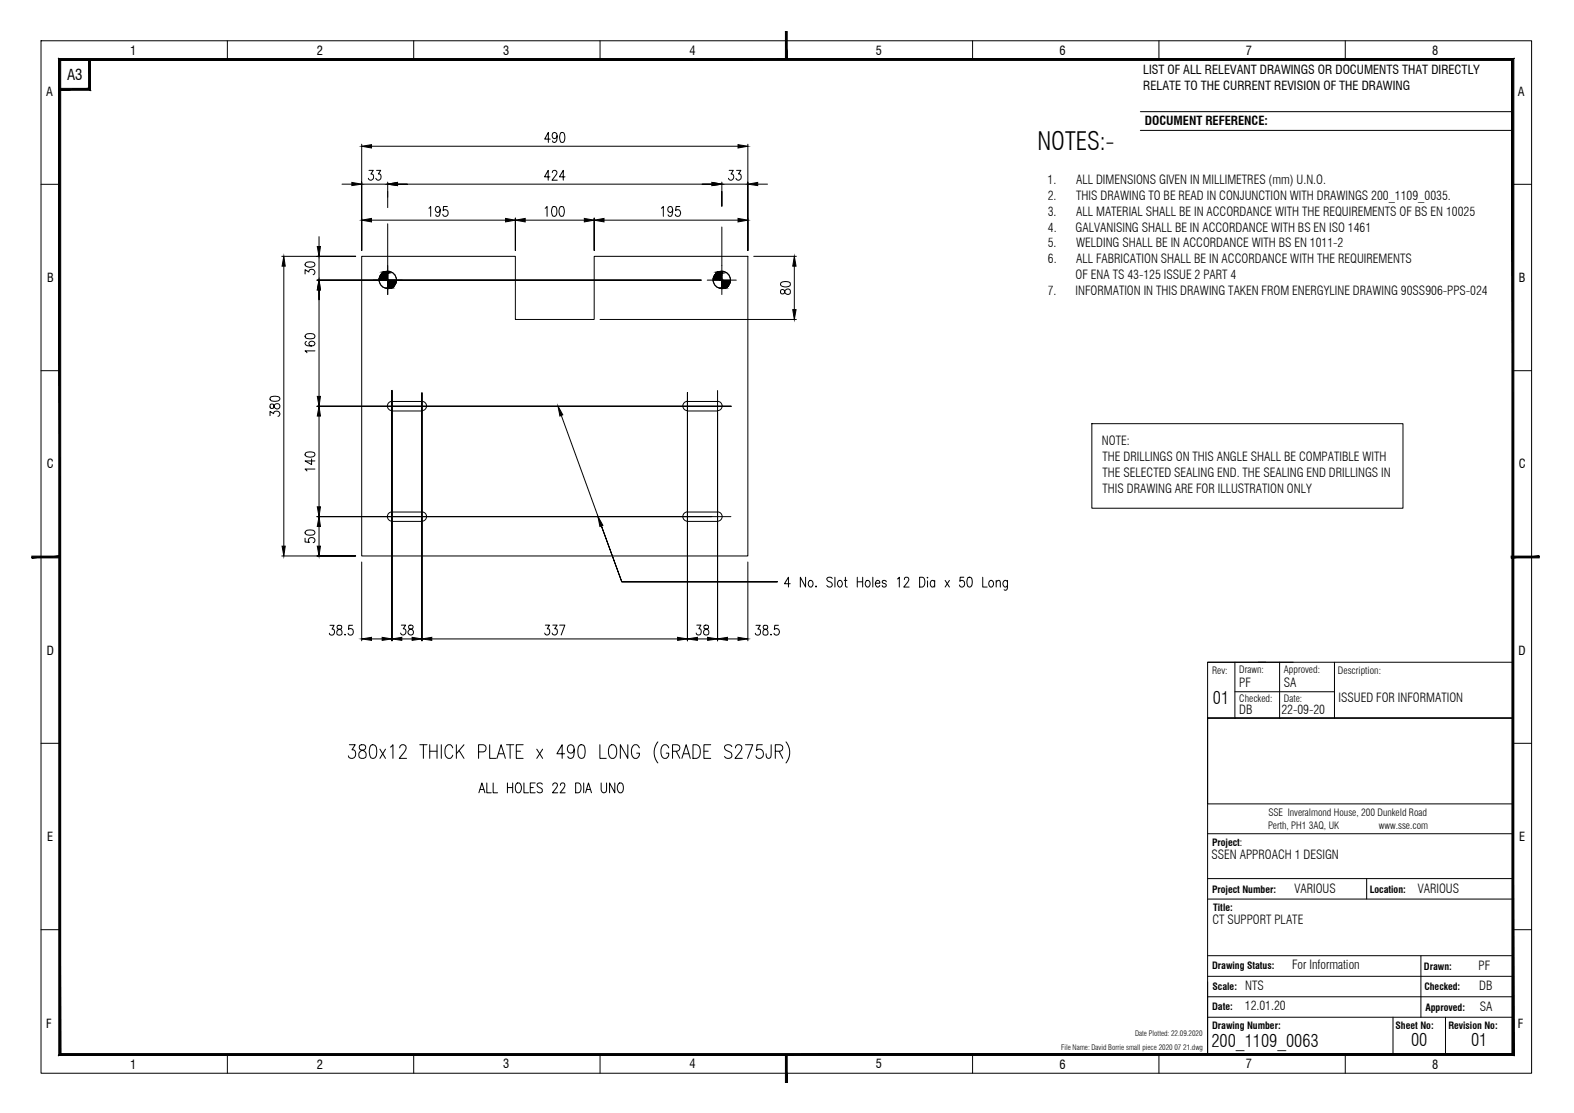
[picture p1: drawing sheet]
<svg xmlns="http://www.w3.org/2000/svg" width="420mm" height="297mm" viewBox="0 0 420 297" stroke-linecap="round" stroke-linejoin="round" font-family="sans-serif">
<!-- layer: Border -->
<g fill="none" stroke="#000" stroke-width=".27">
<path d="M304.4 29.8h99.4M304.4 34.8h99.4M322.4 176.7h81.4M345.2 176.7h-22.8v14.9h81.4h-81.4v89.8h81.4M356.2 176.7v14.9M403.8 213.5v18.1M322.4 222.5h81.4M322.4 234.5h81.4M322.4 239.9h81.4M364.8 234.5v5.4M322.4 255.1h81.4M379.3 255.1v16.4"/>
<path d="M322.4 260.6h81.4M322.4 266h81.4M322.4 271.5h81.4M371.8 271.5v9.9M385.9 271.5v9.9"/>
</g>
<!-- layer: Border Grid -->
<g fill="none" stroke="#000" stroke-width=".27">
<path d="M11 10.9h397.8v275.5h-397.8zM60.7 10.9v5M110.4 10.9v5M160.2 10.9v5M259.6 10.9v5M309.4 10.9v5M359.1 10.9v5M11 49.2h4.9M403.8 49.2h5M11 98.9h4.9M403.8 98.9h5M11 198.4h4.9"/>
<path d="M403.8 198.4h5M11 248.1h4.9M403.8 248.1h5M60.7 281.4v5M110.4 281.4v5M160.2 281.4v5M259.6 281.4v5M309.4 281.4v5M359.1 281.4v5"/>
</g>
<!-- layer: Border -->
<g fill="#000" stroke="#000" stroke-width=".27">
<path d="M15.7 15.6l.5 .5 387.9-.5zM16.2 16.1l387.9-.5-.5 .5zM404.1 15.6l-.5 .5 .5 265.6zM403.6 16.1l.5 265.6-.5-.5zM15.7 281.7h388.4l-.5-.5zM16.2 281.2h387.4l-387.9 .5zM15.7 15.6v266.1l.5-.5zM15.7 15.6l.5 .5v265.1z"/>
<path d="M15.9 23.6v.5l7.8-.5zM15.9 24.1l7.8-.5 .5 .5zM23.7 15.9v7.7l.5 .5zM23.7 15.9h.5v8.2z"/>
</g>
<!-- layer: 0 -->
<g fill="#000" stroke="#000" stroke-width=".27">
<path d="M209.7 8.4v7.5h.4zM209.7 8.4h.4v7.5z"/>
<path d="M8.5 148.9h7.4v-.5zM8.5 148.4h7.4l-7.4 .5z"/>
<path d="M403.4 148.9h7.5v-.5zM403.4 148.4h7.5l-7.5 .5z"/>
<path d="M209.7 281.4v7.5h.4zM209.7 281.4h.4v7.5z"/>
</g>
<path d="M329.6 176.7v14.9M335.9 176.7h2M341.6 176.7v14.9M403.8 176.7v14.9M322.4 191.6h81.4v22.9h-81.4zM329.6 184.6h26.6" fill="none" stroke="#000" stroke-width=".27"/>
<!-- layer: PDF24_Text -->
<g fill="none" stroke="#000" stroke-width=".27">
<path d="M93.2 198.8h1.6l-.8 1.3a1.12 1.12 0 0 1 .9 1.6 1.12 1.12 0 0 1-1.8 .4l-.1-.4M96 198.9a.79 .79 0 0 0 .3 1.2 1.21 1.21 0 0 1 1.4 .8 1.21 1.21 0 0 1-.6 1.5 1.08 1.08 0 0 1-1.4-.8 1.08 1.08 0 0 1 .9-1.3l.6-.2a.71 .71 0 0 0 .4-.7 .71 .71 0 0 0-.5-.6zM99 198.9l.7-.1a1.63 1.63 0 0 1 .9 2l-.2 .9-.3 .5-.7 .2a1.91 1.91 0 0 1-.8-2.1zM101.4 199.9l1.5 2.5M102.9 199.9l-1.5 2.5M104.2 199.4l.7-.6v3.6M106.7 199.6l.3-.7 .8-.1a.89 .89 0 0 1 .5 1.3l-1.7 2.3h1.9M112 198.8h2M113 198.8v3.6M114.7 198.8v3.6M116.7 198.8v3.6M117.8 198.8v3.6"/>
<path d="M120.8 199.6l-.6-.8a1.25 1.25 0 0 0-1.4 1.3 2.11 2.11 0 0 0 .8 2.3l.9-.2 .3-.7M121.8 198.8v3.6M123.9 198.8l-2.1 2.4M130.7 198.8v3.6h1.7M135.2 198.8h1.9M136.2 198.8v3.6M139.6 198.8h-1.8v3.6h1.8M143.3 199.9l1.6 2.5M144.9 199.9l-1.6 2.5M153.3 199.9l-.2 .6a.86 .86 0 0 1-.7 .5 .86 .86 0 0 1-.8-.5 1.06 1.06 0 0 1 0-1.3 1.06 1.06 0 0 1 1.3-.3 3.3 3.3 0 0 1 0 3.3l-.7 .2-.5-.2-.1-.3M154.7 198.9a.89 .89 0 0 1 1.4 .5 4.1 4.1 0 0 1-.3 2.8l-.7 .2a1.71 1.71 0 0 1-.9-2.1l.2-.9zM160.1 198.8v3.6h1.7"/>
<path d="M162.9 198.9a1.14 1.14 0 0 1 1.3 .1 1.14 1.14 0 0 1 .4 1.1 2.11 2.11 0 0 1-.8 2.3 1.17 1.17 0 0 1-1.4-1.4 2.61 2.61 0 0 1 .5-2.1zM167.6 198.8v3.6l-2-3.6v3.6M170.7 199.6a1 1 0 0 0-1-.9 1 1 0 0 0-1 .9 2.23 2.23 0 0 0 .7 2.8 1.09 1.09 0 0 0 1.3-1.4h-.7M175.6 198a4.5 4.5 0 0 0 0 5.6M178.5 199.6a.98 .98 0 0 0-1-.9 .98 .98 0 0 0-.9 .9 2.23 2.23 0 0 0 .7 2.8 1.08 1.08 0 0 0 1.2-1.4h-.7M185 198.8h1a2.13 2.13 0 0 1 0 3.6h-1zM189.7 198.8h-1.8v3.6h1.8M195.4 199.3a1.04 1.04 0 0 0-1.1-.6 1.04 1.04 0 0 0-.9 .9l.3 .5 1.1 .6a.92 .92 0 0 1 .5 1.1 .92 .92 0 0 1-1.2 .6l-.7-.5M196.3 199.6v-.2a.88 .88 0 0 1 1.2-.6 .88 .88 0 0 1 .4 1.3l-1.7 2.3h1.9M199 198.8h1.9l-1.4 3.6M203.5 198.8h-1.4l-.1 1.5a1.08 1.08 0 0 1 1.3-.2 1.08 1.08 0 0 1 .5 1.3 1.02 1.02 0 0 1-.9 1 1.02 1.02 0 0 1-1.1-.7M205.9 198.8l-.2 3.3a.64 .64 0 0 1-1.1 0l-.1-.9"/>
<path d="M209.8 198a4.5 4.5 0 0 1 0 5.6M114.7 200.5h2M122.5 200.3l1.4 2.1M127.7 200.7h1.3a.98 .98 0 0 0 .8-1 .98 .98 0 0 0-.8-.9h-1.3v3.6M127.8 211.6l.8-2.6 .8 2.6M128.2 210.7h.9M129.9 209v2.6h1.2M131.6 209v2.6h1.2M132.7 202.4l1.1-3.6 1.1 3.6M133 201.2h1.5M135.5 209v2.6M135.5 210.2h1.3"/>
<path d="M136.8 209v2.6M137.8 200.5h1.2M138 209.1l.2-.1a.9 .9 0 0 1 1 .9l-.1 1a.7 .7 0 0 1-1.1 .6l-.4-.9 .1-1zM139.9 209v2.6h1.2M141.5 210.2h.9M142.9 209h-1.4v2.6h1.4M144.8 209.3a.75 .75 0 0 0-.8-.4 .75 .75 0 0 0-.6 .7l.2 .3 1 .6 .2 .7a.84 .84 0 0 1-1.4 0M147.6 209.6v-.4a.66 .66 0 0 1 1-.1l.2 .3a2.77 2.77 0 0 1-1.3 2.2h1.4M149.6 209.6l.4-.6h.4l.4 .4a2.84 2.84 0 0 1-1.3 2.2h1.4M150.7 201.2h-2l1.4-2.4v3.6M153.7 209h.7a1.52 1.52 0 0 1 0 2.6h-.7zM155.8 209v2.6"/>
<path d="M156.3 211.6l.8-2.6 .8 2.6M156.6 210.7h1M160.5 209v1.8l.1 .4a.68 .68 0 0 0 1.2 0l.1-2.2M164.1 209v2.6l-1.4-2.6v2.6M165.2 209.1l.2-.1a.85 .85 0 0 1 1 .9v.7a.83 .83 0 0 1-.8 1 .83 .83 0 0 1-.8-1v-.7zM179.5 200.5h1.2a.88 .88 0 0 0 .8-.9 .88 .88 0 0 0-.8-.8h-1.2v3.6M180.5 200.5l1 1.9M182 202.4l1.2-3.6 1.1 3.6M182.4 201.2h1.5M187.9 200.5h1.1M207 200.5h1.3a.89 .89 0 0 0 .7-.9 .89 .89 0 0 0-.7-.8h-1.3v3.6M208 200.5l.9 1.9"/>
</g>
<!-- layer: PDF24_EL-Steel -->
<g fill="none" stroke="#000" stroke-width=".27">
<path d="M96.5 68.4h41.1v16.9h21v-16.9h41v80h-103.1zM104.6 109.7h8M104.6 107.1h8M104.7 107.1a1.25 1.25 0 0 0-1.3 1.3 1.25 1.25 0 0 0 1.3 1.2M112.6 107.1a1.25 1.25 0 0 1 1.3 1.3 1.25 1.25 0 0 1-1.3 1.2M183.5 109.7h8M183.5 107.1h8M183.5 107.1a1.25 1.25 0 0 0-1.2 1.3 1.25 1.25 0 0 0 1.2 1.2M191.5 107.1a1.25 1.25 0 0 1 1.3 1.3 1.25 1.25 0 0 1-1.3 1.2M104.6 139.1h8M104.6 136.7h8M104.7 136.6a1.25 1.25 0 0 0-1.3 1.3 1.25 1.25 0 0 0 1.3 1.2"/>
<path d="M112.6 136.6a1.25 1.25 0 0 1 1.3 1.3 1.25 1.25 0 0 1-1.3 1.2M183.5 139.1h8M183.5 136.7h8M183.5 136.6a1.25 1.25 0 0 0-1.2 1.3 1.25 1.25 0 0 0 1.2 1.2M191.5 136.6a1.25 1.25 0 0 1 1.3 1.3 1.25 1.25 0 0 1-1.3 1.2"/>
<circle cx="103.5" cy="74.7" r="2.31"/>
<circle cx="192.7" cy="74.7" r="2.31"/>
</g>
<!-- layer: PDF24_EL-Holes -->
<g fill="none" stroke="#000" stroke-width=".27">
<path d="M99.6 74.8h7.8M103.5 70.9v7.7M188.8 74.8h7.7M192.7 70.9v7.7"/>
<circle cx="103.5" cy="74.7" r="2.31"/>
<circle cx="192.7" cy="74.7" r="2.31"/>
</g>
<g fill="#000" stroke="#000" stroke-width=".27">
<path d="M103.1 72.5l.4-.1zM103.5 76.9h.8zM192.3 72.5l.4-.1zM192.7 76.9h.8z"/>
<path d="M103.1 72.5l.4 .1zM102.7 72.6h.8zM102.7 72.6l.8 .1v-.1zM102.3 72.7l.4-.1 .8 .1zM102.3 72.7l1.2 .3v-.3zM102 73l.3-.3 1.2 .3zM102 73l1.5 .3v-.3zM102 73l1.5 .3h-1.8zM101.7 73.3l1.8 .3v-.3zM101.7 73.3l1.8 .3h-2zM101.5 73.6l2 .4v-.4zM101.5 73.6l2 .4h-2.2zM101.3 74l2.2 .3v-.3zM101.3 74l2.2 .3h-2.3zM101.2 74.3l2.3 .5v-.5zM101.2 74.3l2.3 .5h-2.3z"/>
<path d="M103.5 76.9l.4 .1zM103.5 77h.4z"/>
<path d="M103.5 74.8l2.3 .3v-.3zM103.5 74.8l2.3 .3h-2.3zM103.5 75.1l2.2 .5 .1-.5zM103.5 75.1l2.2 .5h-2.2zM103.5 75.6l2 .3 .2-.3zM103.5 75.6l2 .3h-2zM103.5 75.9l1.8 .3 .2-.3zM103.5 75.9l1.8 .3h-1.8zM103.5 76.2l1.5 .3 .3-.3zM103.5 76.2l1.5 .3h-1.5zM103.5 76.5l1.1 .3 .4-.3zM103.5 76.5l1.1 .3h-1.1zM103.5 76.8l.8 .1 .3-.1zM103.5 76.8l.8 .1h-.8z"/>
<path d="M192.3 72.5l.4 .1zM191.9 72.6h.8zM191.9 72.6l.8 .1v-.1zM191.5 72.7l.4-.1 .8 .1zM191.5 72.7l1.2 .3v-.3zM191.2 73l.3-.3 1.2 .3zM191.2 73l1.5 .3v-.3zM191.2 73l1.5 .3h-1.8zM190.9 73.3l1.8 .3v-.3zM190.9 73.3l1.8 .3h-2zM190.7 73.6l2 .4v-.4zM190.7 73.6l2 .4h-2.2zM190.5 74l2.2 .3v-.3zM190.5 74l2.2 .3h-2.3zM190.4 74.3l2.3 .5v-.5zM190.4 74.3l2.3 .5h-2.3z"/>
<path d="M192.7 76.9l.4 .1zM192.7 77h.4z"/>
<path d="M192.7 74.8l2.2 .3 .1-.3zM192.7 74.8l2.2 .3h-2.2zM192.7 75.1l2.1 .5 .1-.5zM192.7 75.1l2.1 .5h-2.1zM192.7 75.6l2 .3 .1-.3zM192.7 75.6l2 .3h-2zM192.7 75.9l1.8 .3 .2-.3zM192.7 75.9l1.8 .3h-1.8zM192.7 76.2l1.5 .3 .3-.3zM192.7 76.2l1.5 .3h-1.5zM192.7 76.5l1.1 .3 .4-.3zM192.7 76.5l1.1 .3h-1.1zM192.7 76.8l.8 .1 .3-.1zM192.7 76.8l.8 .1h-.8z"/>
</g>
<!-- layer: PDF24_Dimensions -->
<g fill="none" stroke="#000" stroke-width=".27">
<path d="M96.5 38.5v28.3v-18.2M99.2 39h97.8M146.9 37.1h-1.5l1-1.8v2.7M148.7 36.2a.7 .7 0 0 1-1.1 .7 .76 .76 0 0 1-.1-1.2 .76 .76 0 0 1 1.1 0 2.14 2.14 0 0 1-.5 2.3l-.5-.1-.1-.3M149.7 35.5l.5-.2a1.54 1.54 0 0 1 .5 2.2l-.2 .4-.5 .1a1.71 1.71 0 0 1-.5-2.1zM199.6 38.5v28.3v-18.2M91.3 49.1h2.6M96.5 49.1h7M96.5 58.2v8.6M98.5 45.5h1.1l-.6 .9a.78 .78 0 0 1 .7 1.2 .78 .78 0 0 1-1.4 0M99.2 58.8h35.7M100.5 45.5h1.1l-.6 .9a.78 .78 0 0 1 .7 1.2 .78 .78 0 0 1-1.4 0"/>
<path d="M103.5 48.6v6.8M103.5 59.7v18.9M108.7 49.1h-2.6h84h-2.7M114.5 55.6l.5-.5v2.6M117.5 56l-.3 .6a.74 .74 0 0 1-1-.7 .74 .74 0 0 1 1-.7 2.31 2.31 0 0 1 0 2.4l-.5 .1-.3-.1-.1-.3M119.4 55.1h-1l-.1 1.1a.81 .81 0 0 1 1.1 .1 .81 .81 0 0 1 0 1.1 .81 .81 0 0 1-1.1 .1l-.1-.3M137.6 58.2v8.6v-8.6M140.2 58.8h15.8M145.5 55.6l.5-.5v2.6M146.8 47.2h-1.4l.9-1.7v2.6M147.4 46.1l.1-.4a.64 .64 0 0 1 .9-.1 .64 .64 0 0 1 .2 .8l-1.3 1.7h1.4M147.5 55.2l.5-.1a1.12 1.12 0 0 1 .7 1.5l-.4 1-.4 .1a1.63 1.63 0 0 1-.6-2.1z"/>
<path d="M149.5 55.2l.5-.1a1.45 1.45 0 0 1 .5 2.1l-.1 .4-.6 .1a1.9 1.9 0 0 1-.3-2.5zM150.8 47.2h-1.5l1.1-1.7v2.6M158.6 58.2v8.6v-8.6M161.2 58.8h35.8M176.6 55.6l.5-.5v2.6M179.6 56l-.3 .6a.74 .74 0 0 1-1.1-.7 .74 .74 0 0 1 1.1-.7 2.31 2.31 0 0 1 0 2.4 .57 .57 0 0 1-1-.3M181.5 55.1h-1l-.2 1.1a.83 .83 0 0 1 1.2 .1 .83 .83 0 0 1 0 1.1 .83 .83 0 0 1-1.2 .1l-.1-.3M192.7 48.6v6.4v-3.9M192.7 49.1h6.9M194.6 45.5h1.1l-.6 .9a.77 .77 0 0 1 .7 1.2 .77 .77 0 0 1-1.3 0M196.6 45.5h1.2l-.7 .9a.78 .78 0 0 1 .7 1.2 .78 .78 0 0 1-1.3 0M199.6 58.2v8.6"/>
<path d="M202.3 49.1h2.6M75.2 68.4h19.7h-10.3M75.8 71v74.8M81.4 73.1v-1.1l1.1 .6a.79 .79 0 0 1 1.2-.6 .79 .79 0 0 1-.1 1.3M81.6 70.2l1-.3a1.14 1.14 0 0 1 1.5 .6v.2a1.65 1.65 0 0 1-2.7 0zM84.6 74.8h102.6h-102.6M85.2 63.2v2.6M85.2 68.4v6.4M192.7 60.6v10.3M201.2 68.4h11.4M208.5 77.4a.66 .66 0 0 0 .3 1l.6-.2a.85 .85 0 0 1 .5-1 .85 .85 0 0 1 1.1 .4 .76 .76 0 0 1-.6 1 .76 .76 0 0 1-.9-.7l-.1-.3a.57 .57 0 0 0-.9-.2zM208.5 75.4l1-.3a1.14 1.14 0 0 1 1.5 .7v.1a1.45 1.45 0 0 1-2.1 .6l-.5-.6z"/>
<path d="M212 71v11.6M81.6 89.4a1.83 1.83 0 0 1 2.5 .2v.2a1.18 1.18 0 0 1-1.5 .6l-1-.2-.2-.4zM81.8 91.1l-.4 .6a1.97 1.97 0 0 0 2.5 .3 .72 .72 0 0 0-.6-.9 .72 .72 0 0 0-.7 .9l.6 .3M84.1 93.6h-2.7l.5 .5M85.2 80v-2.6v28.4M160.2 85.3h52.4M72.1 111v-1.2l1 .6a.78 .78 0 0 1 1.2-.6 .78 .78 0 0 1-.1 1.3M72.2 107.9a.71 .71 0 0 0 .2 1.1l.6-.1a1.02 1.02 0 0 1 .4-1 1.02 1.02 0 0 1 1.1 0 .77 .77 0 0 1-.2 1.2 .77 .77 0 0 1-1.1-.6l-.2-.6zM72.2 106l1-.3a1.12 1.12 0 0 1 1.5 .9 1.82 1.82 0 0 1-2.6 0zM84.6 108.4h110.6h-110.6M85.2 111v24.3M149.8 110.9l16.2 44.4h41.5h-41.5l-5.5-15"/>
<path d="M191.5 104.2v66.8v-61M81.6 120.9l1-.3a1.18 1.18 0 0 1 1.5 .6v.2a1.72 1.72 0 0 1-2.7 0zM83.2 122.5v1.5l-1.8-1h2.7M84.1 125.2h-2.7l.5 .5M190 137.9h-105.4h110.5M75.2 148.4h19.7h-10.3M81.4 143.6v1.1h1.2a.79 .79 0 0 1 .1-1 .79 .79 0 0 1 1 0 .79 .79 0 0 1 .1 1l-.2 .1M81.6 141.8a1.83 1.83 0 0 1 2.5 .2v.2a1.72 1.72 0 0 1-2.7 0zM85.2 140.5v5.3M96.5 150v21M199.6 150v21M210.9 155.8h-1.5l1.1-1.7v2.6"/>
<path d="M215 154.1v2.6l-1.4-2.6v2.6M216.1 155a.86 .86 0 0 1 1 .6 .86 .86 0 0 1-.5 1.1 .92 .92 0 0 1-.9-.7 .92 .92 0 0 1 .4-1zM217.8 156.4v.3zM222.2 154.4a.78 .78 0 0 0-.9-.4 .78 .78 0 0 0-.6 .7l.4 .5 .8 .3a.67 .67 0 0 1-.2 1.2l-.7-.2-.3-.2M222.9 154.1v2.6M223.8 155a.54 .54 0 0 1 .9 .3 .92 .92 0 0 1-.6 1.4l-.3-.2a1.11 1.11 0 0 1 0-1.5zM225.4 154.9h.7M225.7 154.1v2v.4l.5 .2M228.8 154.1v2.6M228.8 155.3h1.5M230.3 154.1v2.6M231.3 155a.86 .86 0 0 1 1.1 .6 .86 .86 0 0 1-.6 1.1 .95 .95 0 0 1-.8-.7 .95 .95 0 0 1 .3-1z"/>
<path d="M233 154.1v2.6M233.7 155.7h1.2l-.2-.7a.54 .54 0 0 0-.9 .3 .92 .92 0 0 0 .6 1.4l.5-.4M236.6 155.3a.58 .58 0 0 0-.6-.4 .58 .58 0 0 0-.5 .4l.1 .2 .9 .4 .1 .4a.56 .56 0 0 1-.6 .4 .56 .56 0 0 1-.5-.4M239.6 154.5l.5-.4v2.6M241.4 154.7l.2-.6a.71 .71 0 0 1 1 .3 .71 .71 0 0 1-.3 1l-1.1 1.3h1.5M245.5 154.1h.7a1.56 1.56 0 0 1 0 2.6h-.7zM247.6 154.1v.2zM247.6 155v1.7M249.5 155.3l-.2-.3a.86 .86 0 0 0-1.1 .6 .86 .86 0 0 0 .6 1.1h.3l.4-.4M249.5 154.9v1.8M252.3 154.9l1.1 1.8M253.4 154.9l-1.1 1.8"/>
<path d="M257.3 154.1h-1l-.1 1.1a.8 .8 0 0 1 1.1 0 .8 .8 0 0 1 0 1.1 .8 .8 0 0 1-1.1 .1l-.1-.3M258.4 154.1h.5a1.14 1.14 0 0 1 .6 1.4l-.3 1-.5 .2a1.63 1.63 0 0 1-.5-2.2zM262.3 154.1v2.6h1.2M264.2 155a.86 .86 0 0 1 1.1 .6 .86 .86 0 0 1-.6 1.1 .92 .92 0 0 1-.8-.7 .92 .92 0 0 1 .3-1zM265.9 155.4l.5-.5 .5 .1 .1 1.7M265.9 154.9v1.8M268.9 154.9l-.1 2.4-.3 .2-.5-.1M268.9 155.3l-.2-.3a.86 .86 0 0 0-1.1 .6 .86 .86 0 0 0 .7 1.1l.4-.2 .2-.2M88.1 166.9h1.1l-.6 1a.76 .76 0 0 1 .6 1.2 .76 .76 0 0 1-1.3-.1M90.1 167a.59 .59 0 0 0 .2 .9 .82 .82 0 0 1 1 1 .82 .82 0 0 1-1.3 .4 1.09 1.09 0 0 1 1.1-1.5l.1-.5a.74 .74 0 0 0-1.1-.3zM92 169.4h.2zM94.1 166.9h-1l-.1 1.1a.81 .81 0 0 1 1.3 .6 .81 .81 0 0 1-1.3 .7l-.1-.3"/>
<path d="M99.2 170.5h2.8M104.6 171v-66.8v66.8M107.1 166.8h1.2l-.7 1a.79 .79 0 0 1 .7 1.2 .79 .79 0 0 1-1.4 0M107.3 170.5h2.7M109.2 167l-.1 .4 .2 .4a.84 .84 0 0 1 1 .8 .84 .84 0 0 1-.8 .9 .87 .87 0 0 1-.6-1.1 .87 .87 0 0 1 1.1-.6 .54 .54 0 0 0 .1-.8zM112.6 171v-66.2v66.2M115.3 170.5h65.6M145.6 166.8h1.1l-.6 1a.81 .81 0 0 1 .6 1.1 .81 .81 0 0 1-1.1 .4l-.2-.3M147.6 166.8h1.1l-.6 1a.78 .78 0 0 1 .6 1.2 .78 .78 0 0 1-1.3 0M149.4 166.8h1.4l-1 2.7M183.5 171v-66.2v66.2M186 166.8h1.1l-.6 1a.82 .82 0 0 1 .6 1.1 .82 .82 0 0 1-1.1 .4l-.2-.3"/>
<path d="M186.2 170.5h2.7M188 167a.56 .56 0 0 0 .2 .8 .84 .84 0 0 1 1.1 1 .84 .84 0 0 1-1.3 .5 1.04 1.04 0 0 1 0-1.1 1.04 1.04 0 0 1 1-.5l.1-.5a.77 .77 0 0 0-1.1-.2zM194.2 170.5h2.8M201.8 166.9h1.1l-.6 1h.3a.79 .79 0 0 1 .3 1.3 .79 .79 0 0 1-1.3-.2M203.8 167a.62 .62 0 0 0 .2 .9 .81 .81 0 0 1 1.1 .9 .81 .81 0 0 1-1.4 .5v-.3a.93 .93 0 0 1 .9-1.1 .55 .55 0 0 0 .3-.5 .55 .55 0 0 0-.4-.5zM205.7 169.4h.2zM207.8 166.9h-1l-.1 1.1a.84 .84 0 0 1 1.1 .1 .84 .84 0 0 1 0 1.1 .84 .84 0 0 1-1.1 .1l-.1-.3"/>
</g>
<g fill="#000" stroke="#000" stroke-width=".27">
<path d="M96.5 39l2.7-.4v.9zM197 38.6l2.6 .4-2.6 .5zM93.9 48.7l2.6 .4-2.6 .4zM96.5 58.8l2.7-.5v.9zM103.5 49.1l2.6-.4v.8zM134.9 58.3l2.7 .5-2.7 .4zM137.6 58.8l2.6-.5v.9zM156 58.3l2.6 .5-2.6 .4zM158.6 58.8l2.6-.5v.9zM190.1 48.7l2.6 .4-2.6 .4zM197 58.3l2.6 .5-2.6 .4zM199.6 49.1l2.7-.4v.8z"/>
<path d="M75.8 68.4l.3 2.6h-.8zM84.7 65.8h.8l-.3 2.6zM85.2 74.8l.3 2.6h-.8zM212 68.4l.5 2.6h-.9zM211.6 82.6h.9l-.5 2.7zM84.7 105.8h.8l-.3 2.6zM85.2 108.4l.3 2.6h-.8zM149 108.4l1.2 2.3-.7 .3zM84.7 135.3h.8l-.3 2.6zM75.3 145.8h.8l-.3 2.6zM85.2 137.9l.3 2.6h-.8zM84.7 145.8h.8l-.3 2.6z"/>
<path d="M159.6 137.9l1.3 2.3-.8 .3zM96.5 170.5l2.7-.4v.8zM102 170.1l2.6 .4-2.6 .4zM104.6 170.5l2.7-.4v.8zM110 170.1l2.6 .4-2.6 .4zM112.6 170.5l2.7-.4v.8zM180.9 170.1l2.6 .4-2.6 .4zM183.5 170.5l2.7-.4v.8zM188.9 170.1l2.6 .4-2.6 .4zM191.5 170.5l2.7-.4v.8zM197 170.1l2.6 .4-2.6 .4z"/>
</g>
<!-- layer: PDF20_Dimensions -->
<path d="M291.5 113.1h83v22.5h-83z" fill="none" stroke="#000" stroke-width=".27"/>
<text font-size="6.7" x="276.9" y="40">NOTES:-</text>
<g font-size="4.7">
<text x="323.8" y="187.9">01</text>
<text x="323.4" y="279.4">200_1109_0063</text>
<text x="376.7" y="279.2">00</text>
<text x="392.7" y="279.2">01</text>
</g>
<text font-size="4" x="17.9" y="21.3">A3</text>
<g font-size="3.3">
<text x="34.7" y="14.6">1</text>
<text x="84.6" y="14.6">2</text>
<text x="134.3" y="14.6">3</text>
<text x="184.1" y="14.6">4</text>
<text x="233.8" y="14.6">5</text>
<text x="282.9" y="14.6">6</text>
<text x="332.6" y="14.6">7</text>
<text x="382.3" y="14.6">8</text>
<text x="305.2" y="19.8">LIST OF ALL RELEVANT DRAWINGS OR DOCUMENTS THAT DIRECTLY</text>
<text x="305.2" y="24">RELATE TO THE CURRENT REVISION OF THE DRAWING</text>
<text x="12.3" y="25.6">A</text>
<text x="405.2" y="25.6">A</text>
<text x="305.6" y="33.5">DOCUMENT REFERENCE:</text>
<text x="279.6" y="49.2">1.</text>
<text x="279.7" y="53.4">2.</text>
<text x="287.3" y="49.2">ALL DIMENSIONS GIVEN IN MILLIMETRES (mm) U.N.O.</text>
<text x="287.3" y="53.4">THIS DRAWING TO BE READ IN CONJUNCTION WITH DRAWINGS 200_1109_0035.</text>
<text x="279.7" y="57.6">3.</text>
<text x="287.3" y="57.6">ALL MATERIAL SHALL BE IN ACCORDANCE WITH THE REQUIREMENTS OF BS EN 10025</text>
<text x="279.7" y="61.8">4.</text>
<text x="287.1" y="61.8">GALVANISING SHALL BE IN ACCORDANCE WITH BS EN ISO 1461</text>
<text x="279.7" y="66">5.</text>
<text x="279.7" y="70.2">6.</text>
<text x="287.3" y="66">WELDING SHALL BE IN ACCORDANCE WITH BS EN 1011-2</text>
<text x="287.3" y="70.2">ALL FABRICATION SHALL BE IN ACCORDANCE WITH THE REQUIREMENTS</text>
<text x="12.6" y="75.3">B</text>
<text x="287.1" y="74.4">OF ENA TS 43-125 ISSUE 2 PART 4</text>
<text x="405.4" y="75.3">B</text>
<text x="279.7" y="78.6">7.</text>
<text x="287.1" y="78.6">INFORMATION IN THIS DRAWING TAKEN FROM ENERGYLINE DRAWING 90SS906-PPS-024</text>
<text x="294.2" y="118.8">NOTE:</text>
<text x="12.5" y="125">C</text>
<text x="294.3" y="123">THE DRILLINGS ON THIS ANGLE SHALL BE COMPATIBLE WITH</text>
<text x="405.4" y="125">C</text>
<text x="294.3" y="127.3">THE SELECTED SEALING END. THE SEALING END DRILLINGS IN</text>
<text x="294.3" y="131.4">THIS DRAWING ARE FOR ILLUSTRATION ONLY</text>
<text x="12.5" y="174.8">D</text>
<text x="405.4" y="174.8">D</text>
<text x="330.8" y="183.5">PF</text>
<text x="342.7" y="183.4">SA</text>
<text x="330.8" y="190.6">DB</text>
<text x="342" y="190.6">22-09-20</text>
<text x="357.3" y="187.4">ISSUED FOR INFORMATION</text>
<text x="12.6" y="224.5">E</text>
<text x="405.5" y="224.5">E</text>
<text x="323.4" y="229.2">SSEN APPROACH 1 DESIGN</text>
<text x="345.6" y="238.3">VARIOUS</text>
<text x="378.4" y="238.3">VARIOUS</text>
<text x="323.6" y="246.7">CT SUPPORT PLATE</text>
<text x="344.9" y="258.7">For Information</text>
<text x="394.7" y="258.8">PF</text>
<text x="332.3" y="269.7">12.01.20</text>
<text x="332.4" y="264.2">NTS</text>
<text x="394.8" y="264.3">DB</text>
<text x="395" y="269.7">SA</text>
<text x="12.3" y="274.2">F</text>
<text x="405.2" y="274.2">F</text>
<text x="34.7" y="285.2">1</text>
<text x="84.6" y="285.2">2</text>
<text x="134.3" y="285.2">3</text>
<text x="184.1" y="285.2">4</text>
<text x="233.8" y="285.2">5</text>
<text x="282.9" y="285.2">6</text>
<text x="332.6" y="285.2">7</text>
<text x="382.3" y="285.2">8</text>
</g>
<g font-size="2.7">
<text x="323.6" y="180">Rev:</text>
<text x="330.8" y="179.6">Drawn:</text>
<text x="342.7" y="179.6">Approved:</text>
<text x="357.2" y="180">Description:</text>
<text x="330.8" y="187.5">Checked:</text>
<text x="342.7" y="187.5">Date:</text>
<text x="338.5" y="221.1">Perth, PH1 3AQ, UK</text>
<text x="338.6" y="217.8">SSE Inveralmond House, 200 Dunkeld Road</text>
<text x="368.1" y="221.1">www.sse.com</text>
</g>
<g font-size="2.6">
<text x="323.5" y="225.8">Project:</text>
<text x="323.5" y="238.3">Project Number:</text>
<text x="365.6" y="238.3">Location:</text>
<text x="323.8" y="243.1">Title:</text>
<text x="323.5" y="258.7">Drawing Status:</text>
<text x="380.1" y="258.8">Drawn:</text>
<text x="323.5" y="269.6">Date:</text>
<text x="323.7" y="264.2">Scale:</text>
<text x="380.2" y="264.3">Checked:</text>
<text x="380.5" y="269.7">Approved:</text>
<text x="323.5" y="274.5">Drawing Number:</text>
<text x="372.5" y="274.5">Sheet No:</text>
<text x="386.6" y="274.5">Revision No:</text>
</g>
<g font-size="2">
<text x="283.2" y="280.1">File Name: David Borrie small piece 2020 07 21.dwg</text>
<text x="303" y="276.6">Date Plotted: 22.09.2020</text>
</g>
</svg>
